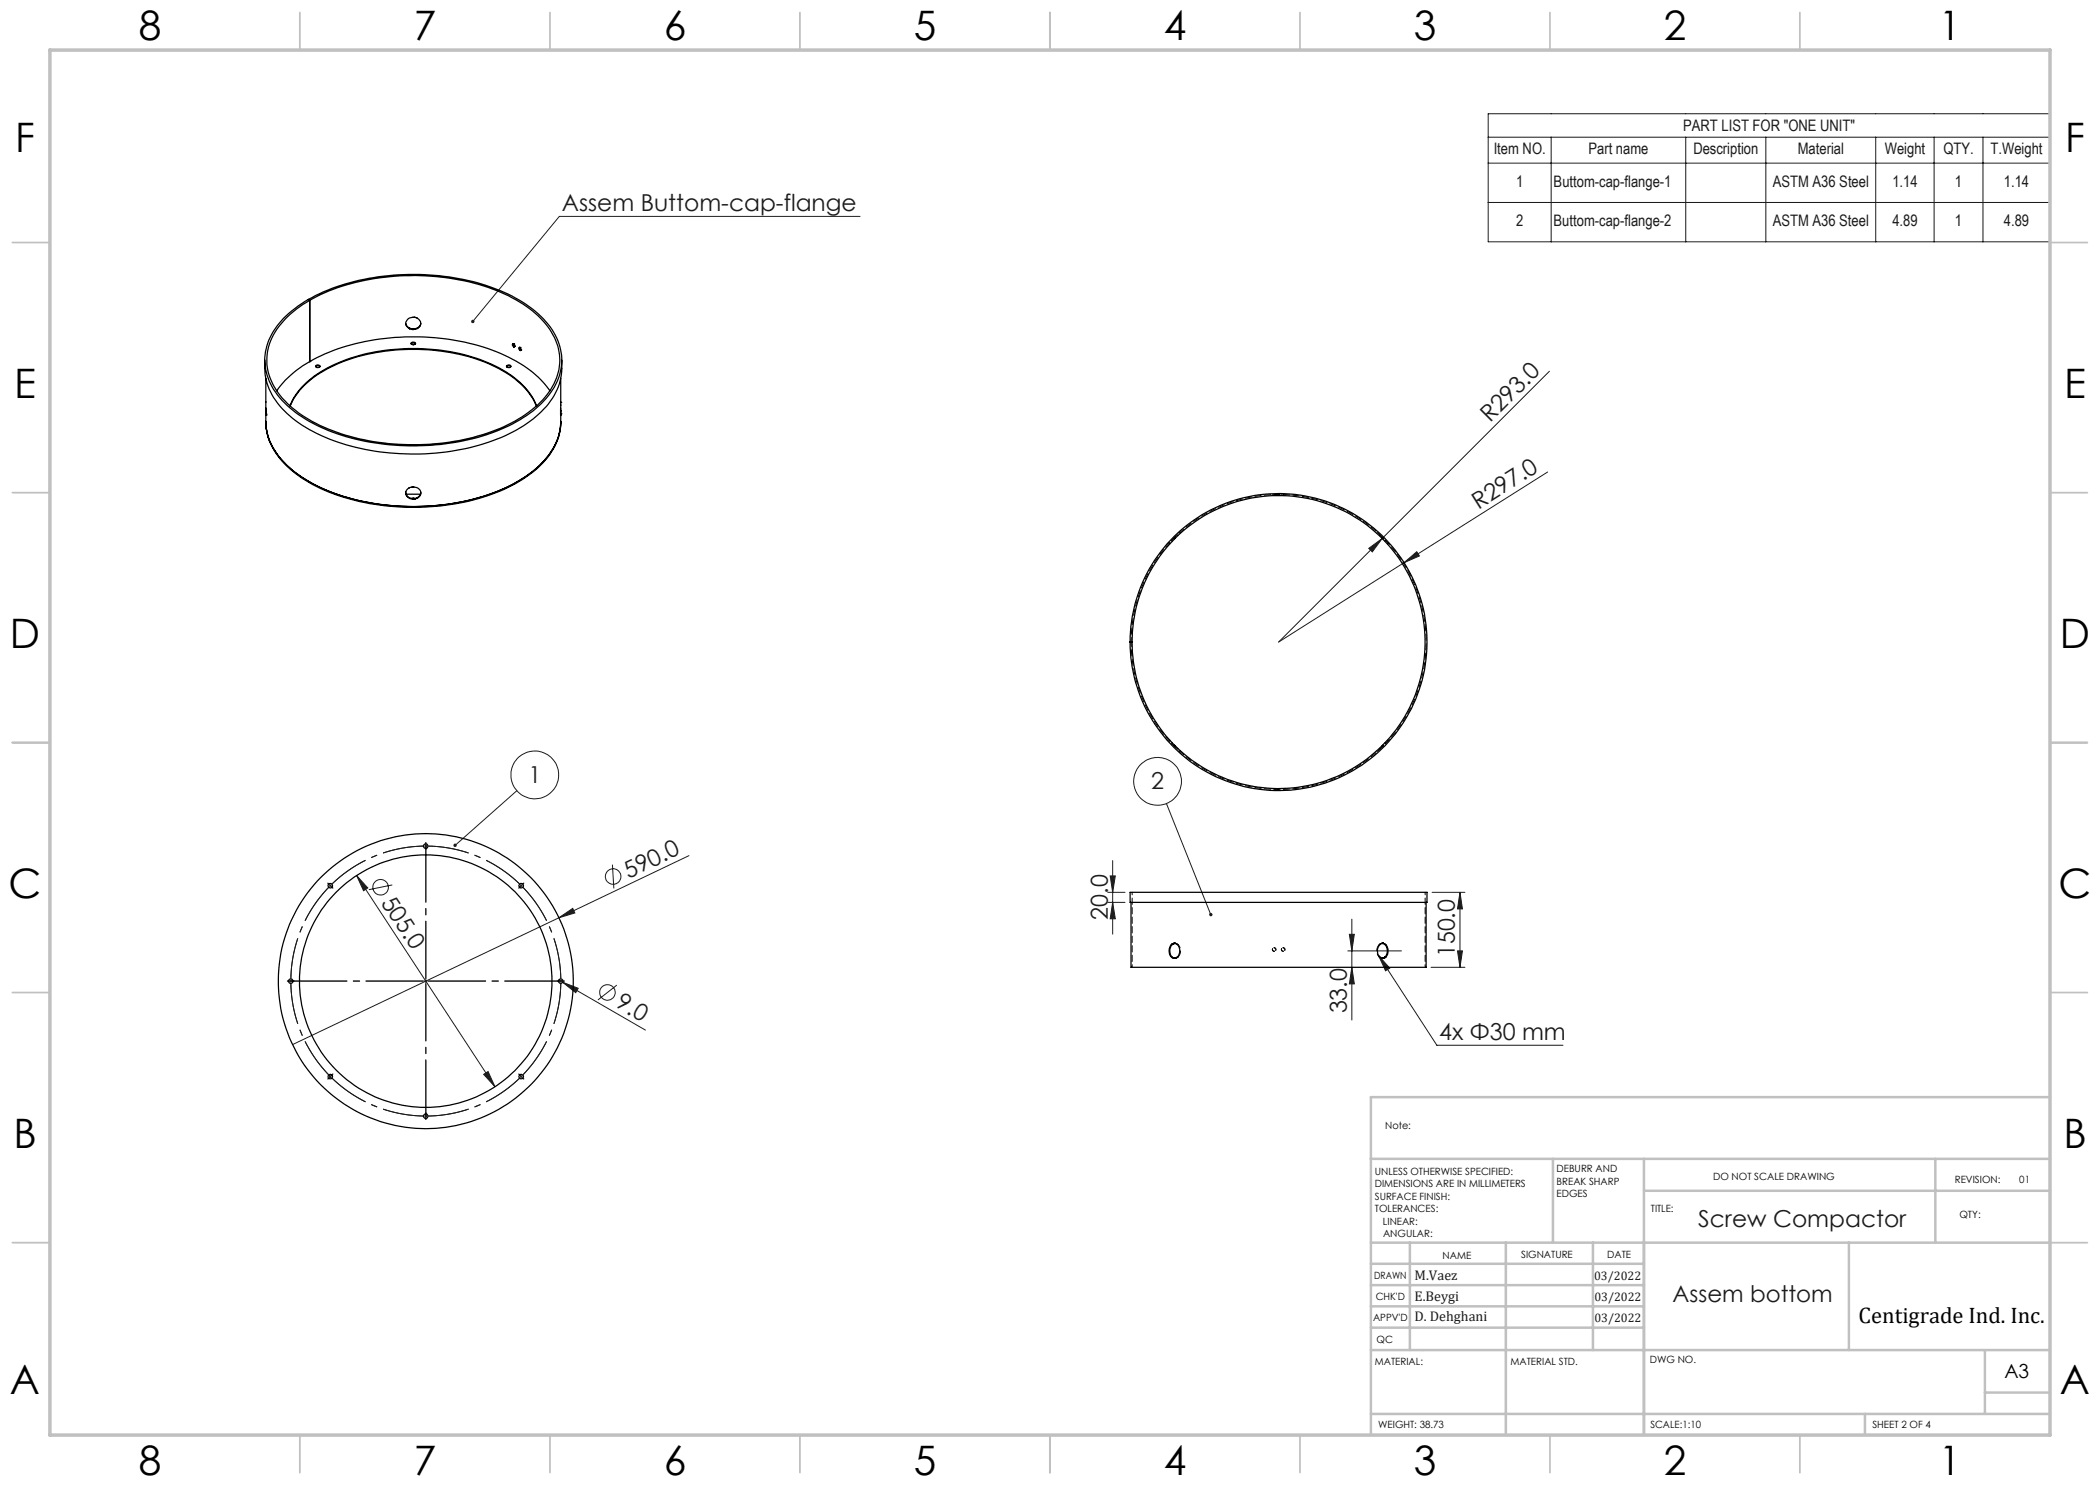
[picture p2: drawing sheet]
<svg xmlns="http://www.w3.org/2000/svg" width="420mm" height="297mm" viewBox="0 0 420 297" stroke-linecap="round" stroke-linejoin="round" font-family="sans-serif">
<g fill="none" stroke="#191924" stroke-width=".2">
<path d="M297.6 22.8h112.4v25.6h-112.4zM297.6 27.4h112.4M297.6 32.6h112.4M310.2 27.4v21M337.1 27.4v21M353.2 27.4v21M375.1 27.4v21M386.8 27.4v21M396.6 27.4v21M172 43.3h-60.1l-17.4 21M297.6 40.5h112.4M309.9 74.3l-54.2 54.1 25.1-15.9"/>
<path d="M309.5 94.4l-28.7 18.1M273.8 109.7l2.6-2-1.9 2.7zM280.8 112.5l2.6-2.2 .5 .9zM103.4 158.1l-12.4 11M71.3 175.1l27.7 42.2M71.3 175.1l2.3 2.5-.9 .5zM78.5 177l-4.7 .9M122.5 172.9l.3 4.8M137.8 171.1l-26 12.4M221.5 178.5h3.5M222 175.2h1.1l-.6 3.3zM222.5 172.1v14.7"/>
<path d="M233.3 160.7l8.8 22.2M286.4 178.5h6.6M292 178.5v15M292 178.5l.5 3.3h-1zM111.8 196l.7 .5M111.8 183.5l2.7-1.8 .5 .9zM111.8 183.5l-53.3 25.4M112.5 196.5l3.1 1.2-.5 .8zM112.5 196.5l16.6 9.5M123.4 197l-3.8 3M221.5 180.5h3.5M222.5 180.5l.6 3.3h-1.1z"/>
<path d="M269.6 190.2h10.7M269.9 186.9h1l-.5 3.3zM270.4 183.8v20.2M270.4 193.5l.5 3.3h-1zM275.7 191.1l2.3 2.5-.9 .6zM275.7 191.1l11.7 18h25.2M286.2 193.5h6.8M291.5 190.2h1l-.5 3.3zM65.9 215.2l.4 .3M66.2 215.2l-.3 .3M96.7 214.9l.9-.6 1.4 3z"/>
<circle cx="107" cy="155" r="4.8"/>
<circle cx="231.5" cy="156.3" r="4.8"/>
<circle cx="76.1" cy="177.5" r="1.55"/>
<circle cx="122.6" cy="175.3" r="1.56"/>
<circle cx="121.5" cy="198.5" r="1.55"/>
</g>
<g fill="none" stroke="#191924" stroke-width=".2" stroke-dasharray="15.2 1.3 1.3 1.3" stroke-linecap="butt">
<path d="M66.1 177.1l-.2 .2M66.1 177.1l.2-.2M85.2 169.2h-.3M85.2 169.2h.2M104.3 177.1l-.2-.2M104.3 177.1l.1 .2M58.2 196.2v.3M58.2 196.2v-.2M112.2 196.2v-.2M112.2 196.2v.3M104.3 215.3l.1-.2M104.3 215.3l-.2 .2"/>
<path d="M85.2 223.2h.2M85.2 223.2h-.3"/>
</g>
<path d="M65.7 177.5a27 27 0 0 0-7.5 18.2M84.7 169.2a27 27 0 0 0-18.3 7.6M103.9 176.8a27 27 0 0 0-18.2-7.6M58.2 196.7a27 27 0 0 0 7.5 18.2M112.2 195.7a27 27 0 0 0-7.6-18.2M66.4 215.7a27 27 0 0 0 18.3 7.5M104.6 214.9a27 27 0 0 0 7.6-18.2M85.7 223.2a27 27 0 0 0 18.2-7.5" fill="none" stroke="#191924" stroke-width=".2" stroke-dasharray="15.2 1.3 1.3 1.3" stroke-dashoffset="7" stroke-linecap="butt"/>
<g fill="none" stroke="#191924" stroke-width=".2" stroke-dasharray="15.2 1.3 1.3 1.3">
<path d="M65.7 176.8l-.1-.2M66.1 177.1l-.2-.2M66.1 177.1l.2 .2M66.4 177.5l.2 .1M85.2 169.2v-.2M85.2 169.2v.3M85.2 168.7v-.2M85.2 169.7v.2M103.9 177.5l-.1 .1M104.3 177.1l.1-.2M104.3 177.1l-.2 .2M104.6 176.8l.2-.2"/>
<path d="M57.7 196.2h-.2M58.2 196.2h-.3M58.2 196.2h.2M58.7 196.2h.2M85.2 196.2v-.2M85.2 196.2h-.3M85.2 196.2v.3M85.2 196.2h.2M111.7 196.2h-.2M112.2 196.2h.2M112.2 196.2h-.3M112.7 196.2h.2"/>
<path d="M65.7 215.7l-.1 .1M66.4 215l.2-.2M103.9 215l-.1-.2M104.3 215.3l.1 .2M104.3 215.3l-.2-.2M104.6 215.7l.2 .1M85.2 223.2v.3M85.2 223.2v-.2M85.2 223.7v.2M85.2 222.7v-.2"/>
</g>
<path d="M84.7 196.2h-26.8M85.2 195.7v-26.7M85.2 196.7v26.8M85.7 196.2h26.7" fill="none" stroke="#191924" stroke-width=".2" stroke-dasharray="15.2 1.3 1.3 1.3" stroke-dashoffset="3.8"/>
<g fill="none" stroke="#c0c0c0" stroke-width=".35">
<path d="M60 2.5v7.5M110 2.5v7.5M160 2.5v7.5M210 2.5v7.5M260 2.5v7.5M310 2.5v7.5M360 2.5v7.5M2.5 48.5h7.5M410 48.5h7.5M2.5 98.5h7.5M410 98.5h7.5M2.5 148.5h7.5"/>
<path d="M410 148.5h7.5M2.5 198.5h7.5M410 198.5h7.5M2.5 248.5h7.5M410 248.5h7.5M60 287v7.5M110 287v7.5M160 287v7.5M210 287v7.5M260 287v7.5M310 287v7.5M360 287v7.5"/>
</g>
<g fill="none" stroke="#c0c0c0" stroke-width=".5">
<path d="M410 219.4h-135.8v67.4M274.2 231.8h135.8M310.6 231.8v16.7M328.8 231.8v55.2M328.8 238.2h81.2M387.1 231.8v16.7M274.2 248.5h135.8M274.2 257h54.6M274.2 252.8h54.6M282 248.5v21.5M301.2 248.5v38.3M318.6 248.5v21.5"/>
<path d="M369.8 248.5v21.5M274.2 265.5h54.6M274.2 261.3h54.6M274.2 270h135.8M397 270v12.8M397 278.5h13M274.2 282.8h135.8M373 282.8v4.2"/>
</g>
<path d="M10 10h400v277h-400z" fill="none" stroke="#c0c0c0" stroke-width=".7"/>
<g fill="#191924">
<path d="M111.8 183.5l2.7-1.8 .5 .9z"/>
<path d="M280.8 112.5l2.6-2.2 .5 .9z"/>
<path d="M273.8 109.7l2.6-2-1.9 2.7z"/>
<path d="M112.5 196.5l3.1 1.2-.5 .8z"/>
<path d="M94.3 64l-.1 .2 .1 .4 .2-.3-.2 .3a.34 .34 0 0 0 .5-.1 .34 .34 0 0 0 0-.4 .34 .34 0 0 0-.5-.1zM241.9 182.7a.34 .34 0 0 0 0 .4 .34 .34 0 0 0 .4 .1l-.2-.3 .2 .3a.34 .34 0 0 0 .1-.5 .34 .34 0 0 0-.5 0zM275.7 191.1l2.3 2.5-.9 .6zM90.8 168.8l-.1 .4 .3-.1-.2 .2a.33 .33 0 0 0 .4 0 .33 .33 0 0 0 .1-.4 .33 .33 0 0 0-.5-.1z"/>
<path d="M269.9 186.9h1l-.5 3.3zM270.4 193.5l.5 3.3h-1z"/>
<path d="M96.7 214.9l2.3 2.4-1.4-3zM71.3 175.1l1.4 3 .9-.5z"/>
<path d="M291.5 190.2h1l-.5 3.3zM292 178.5l.5 3.3h-1z"/>
<path d="M222 175.2h1.1l-.6 3.3zM222.5 180.5l.6 3.3h-1.1z"/>
</g>
<g fill="none" stroke="#000" stroke-width=".25">
<path d="M61.7 59.9h.1M61.7 59.9l.2 .2M53 72a13.1 13.1 0 0 0 5.5 11.7 38.1 38.1 0 0 0 21.5 7 43.4 43.4 0 0 0 24-5.1 17.3 17.3 0 0 0 7.9-8.8l.4-2.3 .1-2.5M53.2 75.7v7.4M56.7 63.6a32.3 32.3 0 0 1 17.1-7.9 47.6 47.6 0 0 1 28.6 3.5 18.7 18.7 0 0 1 9.2 9 11 11 0 0 1-2.8 11.9 29.7 29.7 0 0 1-15.8 8 47.5 47.5 0 0 1-29.7-3 19.1 19.1 0 0 1-9.5-8.9 10.9 10.9 0 0 1 2.5-12zM57 63.8a30.4 30.4 0 0 1 16.1-7.7 47.2 47.2 0 0 1 28.6 3.1 19.8 19.8 0 0 1 9.2 8.3 10.7 10.7 0 0 1-1.9 12 28 28 0 0 1-14.4 8 47.7 47.7 0 0 1-30.6-2.4 19.2 19.2 0 0 1-9.7-8.8 10.8 10.8 0 0 1 2.7-12.5zM61.9 72.3a19.8 19.8 0 0 0-6.5 5.9M61.9 72.3a44.1 44.1 0 0 1 25.2-4.7 36.7 36.7 0 0 1 19.4 6.8 16.9 16.9 0 0 1 3.5 3.8M61.9 72.3h.1M61.9 60.1v12.2M63.1 73.3h.1a.6 .6 0 0 1 .8 0M63.3 73.1l.1-.1a.4 .4 0 0 1 .6 .4 .42 .42 0 0 1-.5 .2 .42 .42 0 0 1-.3-.5z"/>
<path d="M81.2 64.7l.1 .4 .5 .5M81.8 65.7l.1 .1M81.8 65.6h.1M81.8 65.6v.1M81.9 65.8l.5 .1M81.9 65.6l.5 .2M81.9 65.6v.2M82.2 68.6l.1-.1a.46 .46 0 0 1 .5-.1 .46 .46 0 0 1 .3 .4 .48 .48 0 0 1-.5 .2 .48 .48 0 0 1-.4-.4zM82.2 68.8l.3-.2 .6 .2M82.4 65.9h.1M82.4 65.8h.1M82.4 65.9h.4"/>
<path d="M82.4 65.8h.3M82.4 65.8v.1M82.7 65.8h.1M82.7 65.8v.1M82.8 65.8v.1M82.9 63.5a1.22 1.22 0 0 1 1.2 1.2 1.22 1.22 0 0 1-1.3 1.2M82.9 63.5h.1M82.9 63.5a1.26 1.26 0 0 0-1.5 .5 1.26 1.26 0 0 0 .1 1.5l.3 .2M84.1 64.7a1.37 1.37 0 0 1-1.3 1.1M101.3 73.2a.47 .47 0 0 1 .5-.2 .47 .47 0 0 1 .4 .3 .47 .47 0 0 1-.5 .2 .47 .47 0 0 1-.4-.3zM101.3 73.3a.59 .59 0 0 1 .9 0M102.6 68.8l.3 .4"/>
<path d="M102.7 69.4h.1M102.7 68.8a.28 .28 0 0 1 .3 .3 .28 .28 0 0 1-.3 .3M102.7 68.8h.1M102.7 68.8a.32 .32 0 0 0-.2 .3 .32 .32 0 0 0 .2 .3M102.9 69.2l.1 .1M102.9 69.2h.1M102.9 69.2l-.2 .2M103.9 69.5l.2 .5M104 70.1h.1M104 69.5a.3 .3 0 0 1 .3 .3 .3 .3 0 0 1-.3 .3M104 69.5h.1M104 69.5h-.1a.34 .34 0 0 0-.2 .3 .34 .34 0 0 0 .3 .3"/>
<path d="M104.1 70h.1M104.1 70l-.1 .1M112.1 75.7v4.8M53.2 84.3a12.2 12.2 0 0 0 4.5 9 33.8 33.8 0 0 0 17.7 7.5 46.4 46.4 0 0 0 26.6-3.7 19.3 19.3 0 0 0 9.1-8.3 10.5 10.5 0 0 0 1-4.5 12.2 12.2 0 0 1-4.5 9 33.8 33.8 0 0 1-17.6 7.5 46.4 46.4 0 0 1-26.7-3.7 19.3 19.3 0 0 1-9.1-8.3 10.5 10.5 0 0 1-1-4.5zM53.2 82.9v.2M53.2 83.1h.1M53.2 81.6v1.2M53.2 82.8h.1M53.2 82.9h.1M58 81.2a15.7 15.7 0 0 1 8.2-8 40.2 40.2 0 0 1 32.9 0 15.7 15.7 0 0 1 8.2 8M58 81.2a16.4 16.4 0 0 1 8.9-8.1 40.6 40.6 0 0 1 31.5 0 16.4 16.4 0 0 1 8.9 8.1M81.2 98.4a1.32 1.32 0 0 0 1.3 1.3"/>
<path d="M81.2 98.8h2.9M82.3 99.7h.7M82.4 97.4a1.33 1.33 0 0 1 1.7 1.6l-.6 .6M82.4 97.4h.1M82.4 97.4a1.23 1.23 0 0 0-1.3 1.3 1.23 1.23 0 0 0 1.4 1.1M82.5 99.7h.4M82.5 99.8h.4M82.5 99.7v.1M82.7 99.8h.1M82.7 99.7v.1M82.9 99.7h.1M82.9 99.8h.1"/>
<path d="M82.9 99.7v.1M83.4 99.6l-.5 .1M83.4 99.7l-.5 .1M83.4 99.6v.1M83.5 99.5l-.1 .1M83.5 99.6l-.1 .1M83.5 99.5v.1M84.1 98.5l-.1 .5-.5 .5M112.1 81.6v.5M112.1 82.1h.1M112.1 82.8h.1M112.1 82.7h.1"/>
<path d="M112.1 82.2h.1M112.1 82.7v1.8a12.6 12.6 0 0 1-5 9.5 36.1 36.1 0 0 1-19.1 7.2 46.3 46.3 0 0 1-25.5-4.3 17.5 17.5 0 0 1-8.9-9.7l-.4-1.7v-2.7M112.1 82.2v.5M112.1 80.5h.1M112.1 80.5v2.6v-.2M112.1 82.1v.1M226 128.4h.4M226 178.5h59.4v2h-59.4zM226.2 180.5v13h59v-13M234.3 188.9a1.75 1.75 0 0 0 .5 2.8h.2M234.3 188.9h.1M234.3 188.9h.2"/>
<path d="M234.4 188.9a1.75 1.75 0 0 0 .5 2.8M234.5 188.9h-.1M234.6 188.8a1.14 1.14 0 0 1 1.3 1.3 1.36 1.36 0 0 1-.9 1.6M234.7 188.7h.1M234.7 188.7l-.4 .2M234.7 188.7h.2h-.1M234.8 191.7h.1M234.8 188.7l-.3 .2M234.8 188.7h.1M234.9 191.7h.1M235 191.7h.1M276.4 188.7h.1"/>
<path d="M276.4 188.7a1.6 1.6 0 0 0-.9 1.5 1.6 1.6 0 0 0 1 1.5l.3-.1M276.5 191.7h.2M276.5 188.7a1.71 1.71 0 0 1 .5 2.7M276.5 188.7h.1M276.5 188.7a1.66 1.66 0 0 1 .6 2.7M276.6 191.7h.1M276.6 188.7h-.2M276.7 191.7h.1M277 191.5l-.4 .2M277 191.5h.1M277 191.4v.1M277 191.4h.1"/>
<path d="M277 191.4l-.1 .1M277.1 191.5l-.4 .2M277.1 191.4v.1"/>
<circle cx="255.7" cy="128.4" r="29.3"/>
<circle cx="255.7" cy="128.4" r="29.7"/>
<circle cx="66.1" cy="177.1" r=".43"/>
<circle cx="85.1" cy="169.2" r=".45"/>
<circle cx="104.3" cy="177.1" r=".46"/>
<circle cx="58.2" cy="196.2" r=".45"/>
<circle cx="85.1" cy="196.2" r="29.5"/>
<circle cx="85.2" cy="196.2" r="25.2"/>
<circle cx="112.1" cy="196.2" r=".45"/>
<circle cx="66.1" cy="215.3" r=".44"/>
<circle cx="104.3" cy="215.3" r=".44"/>
<circle cx="85.1" cy="223.2" r=".45"/>
</g>
<g fill="none" stroke="#000" stroke-width=".2" stroke-dasharray="1.3 .6">
<path d="M254.5 98.9v.2M254.8 98.9v.2M255.2 99.1v-.2M256.3 98.9v.2M256.6 98.9v.2M257 99.1v-.2M233.8 108.6l.2 .2M234.3 108.1l.1 .2M234.3 108.1l.2 .1M234.7 107.7l.2 .1M234.8 107.6l.1 .1M234.9 107.5l.1 .2"/>
<path d="M234.9 107.5l.2 .1M235 107.4l.2 .1M235.4 107l.1 .2M235.5 107l.1 .1M236.1 106.6l-.1-.1M275.5 106.5l-.1 .1M276 107l-.1 .1M276.1 107l-.2 .2M276.4 107.4l-.1 .1M276.5 107.4l-.2 .1M276.5 107.5l-.1 .1M276.6 107.5l-.2 .2"/>
<path d="M276.6 107.5l-.1 .2M276.7 107.6l-.2 .1M276.7 107.7l-.1 .1M277.1 108.1l-.1 .1M277.2 108.1l-.2 .2M277.5 108.8l.1-.2M234 148l-.2 .2M234.3 148.7l.1-.2M234.3 148.7l.2-.1M234.7 149.1l.2-.1M234.8 149.2l.1-.2M234.9 149.3l.1-.2"/>
<path d="M234.9 149.3l.2-.1M235 149.4l.2-.1M235.4 149.8l.1-.2M235.5 149.8l.1-.1M236 150.3l.1-.2M275.4 150.1l.1 .2M276 149.8l-.1-.1M276.1 149.8l-.2-.2M276.4 149.4l-.1-.1M276.5 149.4l-.2-.1M276.5 149.3l-.1-.1M276.6 149.3l-.2-.2"/>
<path d="M276.6 149.3l-.1-.2M276.7 149.2l-.2-.2M276.7 149.1l-.1-.1M277.1 148.7l-.1-.1M277.2 148.7l-.2-.2M277.6 148.2l-.1-.2M234.3 188.9l.1-.1M234.3 191.4h.1M234.3 191.5v-.1M234.3 191.5h.2M234.4 191.4h.1M234.5 191.5l-.1-.1"/>
<path d="M234.5 188.7h.3M234.7 191.6h.2M234.7 191.6h.1M234.8 188.7h.1M234.9 191.7l-.2-.1M234.9 188.7h.1M234.9 191.7h.1M234.9 191.6h.1M234.9 188.7h.2M234.9 191.7h.2M235 188.7h.1M235 191.6l-.1 .1"/>
<path d="M235 188.7h.2M235 191.6h.2M235 191.7l-.1-.1M235 191.7l.2-.1M235.1 188.7h-.1M235.1 191.7h-.1M235.2 188.7h.1M235.2 191.6h.1M235.2 191.6l.3-.1M235.2 191.6h-.2M235.4 191.6l-.3 .1M235.4 188.9h.1"/>
<path d="M235.4 191.5h.1M235.5 188.9h.1M235.5 191.4h.1M235.5 191.4l-.1 .1M235.5 191.5l.1-.1M235.6 188.9h.1M235.6 191.4l-.1 .1M254.8 190.3h.1M254.8 189.6h.1M256.6 189.6h.1M256.6 190.3h.1M275.8 188.9l.1-.1"/>
<path d="M275.9 191.4h-.1M275.9 188.9h.1M275.9 191.5v-.1M276 188.9l.1-.1M276 191.4h.1M276 191.4h-.1M276 188.9h-.1M276.1 191.5l-.1-.1M276.1 191.5h-.2M276.1 188.9h-.2M276.1 188.7h.3M276.2 188.7h.3"/>
<path d="M276.3 188.7l-.4 .2M276.3 191.6h.1M276.3 188.7h.1M276.4 191.7h.1M276.4 188.7h.1M276.4 191.6h-.1M276.4 188.7h-.1M276.4 191.7l-.1-.1M276.5 191.7v-.1M276.5 188.7h.1M276.5 191.6h-.1M276.5 191.6h-.2"/>
<path d="M276.5 188.7h-.2M276.5 191.6h.1M276.5 188.7h-.1M276.5 191.7h.1M276.5 191.7h-.1M276.6 188.7h-.1M276.6 188.7h.1M276.6 191.7l-.1-.1M276.6 188.7h-.2M276.6 191.7h-.1M276.7 191.7h-.1M276.7 191.7h-.2"/>
<path d="M276.7 188.7h.1M276.7 188.7h-.1M276.9 191.6h-.2M277 188.9h.1M277.1 188.9h.1M277.1 188.9h-.1M277.2 188.9h.1M277.2 188.9h-.2M277.2 191.4l-.1 .1"/>
</g>
<path d="M254.8 190.3a.35 .35 0 0 1-.3-.4 .35 .35 0 0 1 .3-.3M254.8 189.6a.35 .35 0 0 1 .4 .3 .35 .35 0 0 1-.4 .4M256.6 190.3a.35 .35 0 0 1-.3-.4 .35 .35 0 0 1 .3-.3M256.6 189.6a.35 .35 0 0 1 .4 .3 .35 .35 0 0 1-.4 .4" fill="none" stroke="#000" stroke-width=".2" stroke-dasharray="1.3 .6" stroke-dashoffset=".5"/>
<path d="M235.6 191.4a1.67 1.67 0 0 0-.5-2.7M275.9 188.9a1.67 1.67 0 0 0 .5 2.8" fill="none" stroke="#000" stroke-width=".2" stroke-dasharray="1.3 .6" stroke-dashoffset="-.1"/>
<path d="M226.4 178.5v15M285 193.5v-15" fill="none" stroke="#000" stroke-width=".2" stroke-dasharray="1.3 .6" stroke-dashoffset=".8"/>
<path d="M226.2 128.4a29.5 29.5 0 0 0 43.7 25.9 29.5 29.5 0 0 0 1.7-50.7 29.5 29.5 0 0 0-45.3 22.8l-.1 2" fill="none" stroke="#000" stroke-width=".2" stroke-dasharray="1.3 .6" stroke-dashoffset=".4"/>
<g font-size="8.1">
<text x="27.8" y="8">8</text>
<text x="82.8" y="8">7</text>
<text x="132.8" y="8">6</text>
<text x="182.8" y="8">5</text>
<text x="232.8" y="8">4</text>
<text x="282.8" y="8">3</text>
<text x="332.8" y="8">2</text>
<text x="387.8" y="8">1</text>
<text x="3" y="30.4">F</text>
<text x="413" y="30.4">F</text>
<text x="2.8" y="79.6">E</text>
<text x="412.8" y="79.6">E</text>
<text x="2" y="129.6">D</text>
<text x="412" y="129.6">D</text>
<text x="1.7" y="179.6">C</text>
<text x="411.7" y="179.6">C</text>
<text x="2.7" y="229.6">B</text>
<text x="412.7" y="229.6">B</text>
<text x="2" y="278.9">A</text>
<text x="412" y="278.9">A</text>
<text x="27.8" y="295">8</text>
<text x="82.8" y="295">7</text>
<text x="132.8" y="295">6</text>
<text x="182.8" y="295">5</text>
<text x="232.8" y="295">4</text>
<text x="282.8" y="295">3</text>
<text x="332.8" y="295">2</text>
<text x="387.8" y="295">1</text>
</g>
<g font-size="4.7" fill="#191924">
<text x="112.4" y="42.2">Assem Buttom-cap-flange</text>
<text x="298" y="84.7" transform="rotate(-45 298 84.7)">R293.0</text>
<text x="295.7" y="101.9" transform="rotate(-32 295.7 101.9)">R297.0</text>
<text x="105.7" y="156.6">1</text>
<text x="230.2" y="157.9">2</text>
<text x="125.7" y="175.7" transform="rotate(-25 125.7 175.7)">590.0</text>
<text x="76.1" y="180.5" transform="rotate(57 76.1 180.5)">505.0</text>
<text x="221.6" y="183.9" transform="rotate(-90 221.6 183.9)">20.0</text>
<text x="291" y="191.5" transform="rotate(-90 291 191.5)">150.0</text>
<text x="122.9" y="201.2" transform="rotate(30 122.9 201.2)">9.0</text>
<text x="269.4" y="202.7" transform="rotate(-90 269.4 202.7)">33.0</text>
<text x="287.8" y="208">4x Φ30 mm</text>
<text x="339.7" y="245.4">Screw Compactor</text>
</g>
<text font-size="4.6" fill="#191924" x="334.5" y="260.5">Assem bottom</text>
<text font-size="4.5" x="371.7" y="264.6">Centigrade Ind. Inc.</text>
<text font-size="3.9" x="400.9" y="275.5">A3</text>
<g font-size="3.2" fill="#191924">
<text x="336.6" y="26.2">PART LIST FOR &quot;ONE UNIT&quot;</text>
<text x="298.7" y="30.9">Item NO.</text>
<text x="317.7" y="30.9">Part name</text>
<text x="338.7" y="30.9">Description</text>
<text x="359.5" y="30.9">Material</text>
<text x="377" y="30.9">Weight</text>
<text x="388.7" y="30.9">QTY.</text>
<text x="398.1" y="30.9">T.Weight</text>
<text x="303.2" y="37.4">1</text>
<text x="310.7" y="37.4">Buttom-cap-flange-1</text>
<text x="354.6" y="37.4">ASTM A36 Steel</text>
<text x="378.5" y="37.4">1.14</text>
<text x="391" y="37.4">1</text>
<text x="400.8" y="37.4">1.14</text>
<text x="303.2" y="45.3">2</text>
<text x="310.7" y="45.3">Buttom-cap-flange-2</text>
<text x="354.5" y="45.3">ASTM A36 Steel</text>
<text x="378.5" y="45.3">4.89</text>
<text x="391" y="45.3">1</text>
<text x="400.8" y="45.3">4.89</text>
</g>
<g font-size="2.8" fill="#191924">
<text x="282.9" y="256">M.Vaez</text>
<text x="282.9" y="260.2">E.Beygi</text>
<text x="282.9" y="264.3">D. Dehghani</text>
</g>
<g font-size="2.5" fill="#191924">
<text x="318.8" y="255.9">03/2022</text>
<text x="318.9" y="260.2">03/2022</text>
<text x="318.9" y="264.4">03/2022</text>
</g>
<g font-size="2">
<text x="277" y="225.8">Note:</text>
<text x="275" y="234.9">UNLESS OTHERWISE SPECIFIED:</text>
<text x="275" y="237.4">DIMENSIONS ARE IN MILLIMETERS</text>
<text x="275" y="239.9">SURFACE FINISH:</text>
<text x="311.3" y="234.5">DEBURR AND</text>
<text x="311.3" y="237">BREAK SHARP</text>
<text x="311.3" y="239.5">EDGES</text>
<text x="342.6" y="236">DO NOT SCALE DRAWING</text>
<text x="391" y="236.6">REVISION:</text>
<text x="403.9" y="236.6">01</text>
<text x="275" y="242.4">TOLERANCES:</text>
<text x="276.6" y="244.9">LINEAR:</text>
<text x="330.2" y="242.4">TITLE:</text>
<text x="391.9" y="243.7">QTY:</text>
<text x="276.6" y="247.4">ANGULAR:</text>
<text x="288.5" y="251.7">NAME</text>
<text x="304.2" y="251.7">SIGNATURE</text>
<text x="321.4" y="251.7">DATE</text>
<text x="274.8" y="255.9">DRAWN</text>
<text x="275.1" y="260.1">CHK'D</text>
<text x="274.6" y="264.2">APPV'D</text>
<text x="275.3" y="268.5">QC</text>
<text x="275" y="273">MATERIAL:</text>
<text x="302.1" y="273">MATERIAL STD.</text>
<text x="330" y="272.5">DWG NO.</text>
<text x="275.6" y="285.6">WEIGHT: 38.73</text>
<text x="330.1" y="285.6">SCALE:1:10</text>
<text x="374.5" y="285.6">SHEET 2 OF 4</text>
</g>
</svg>
